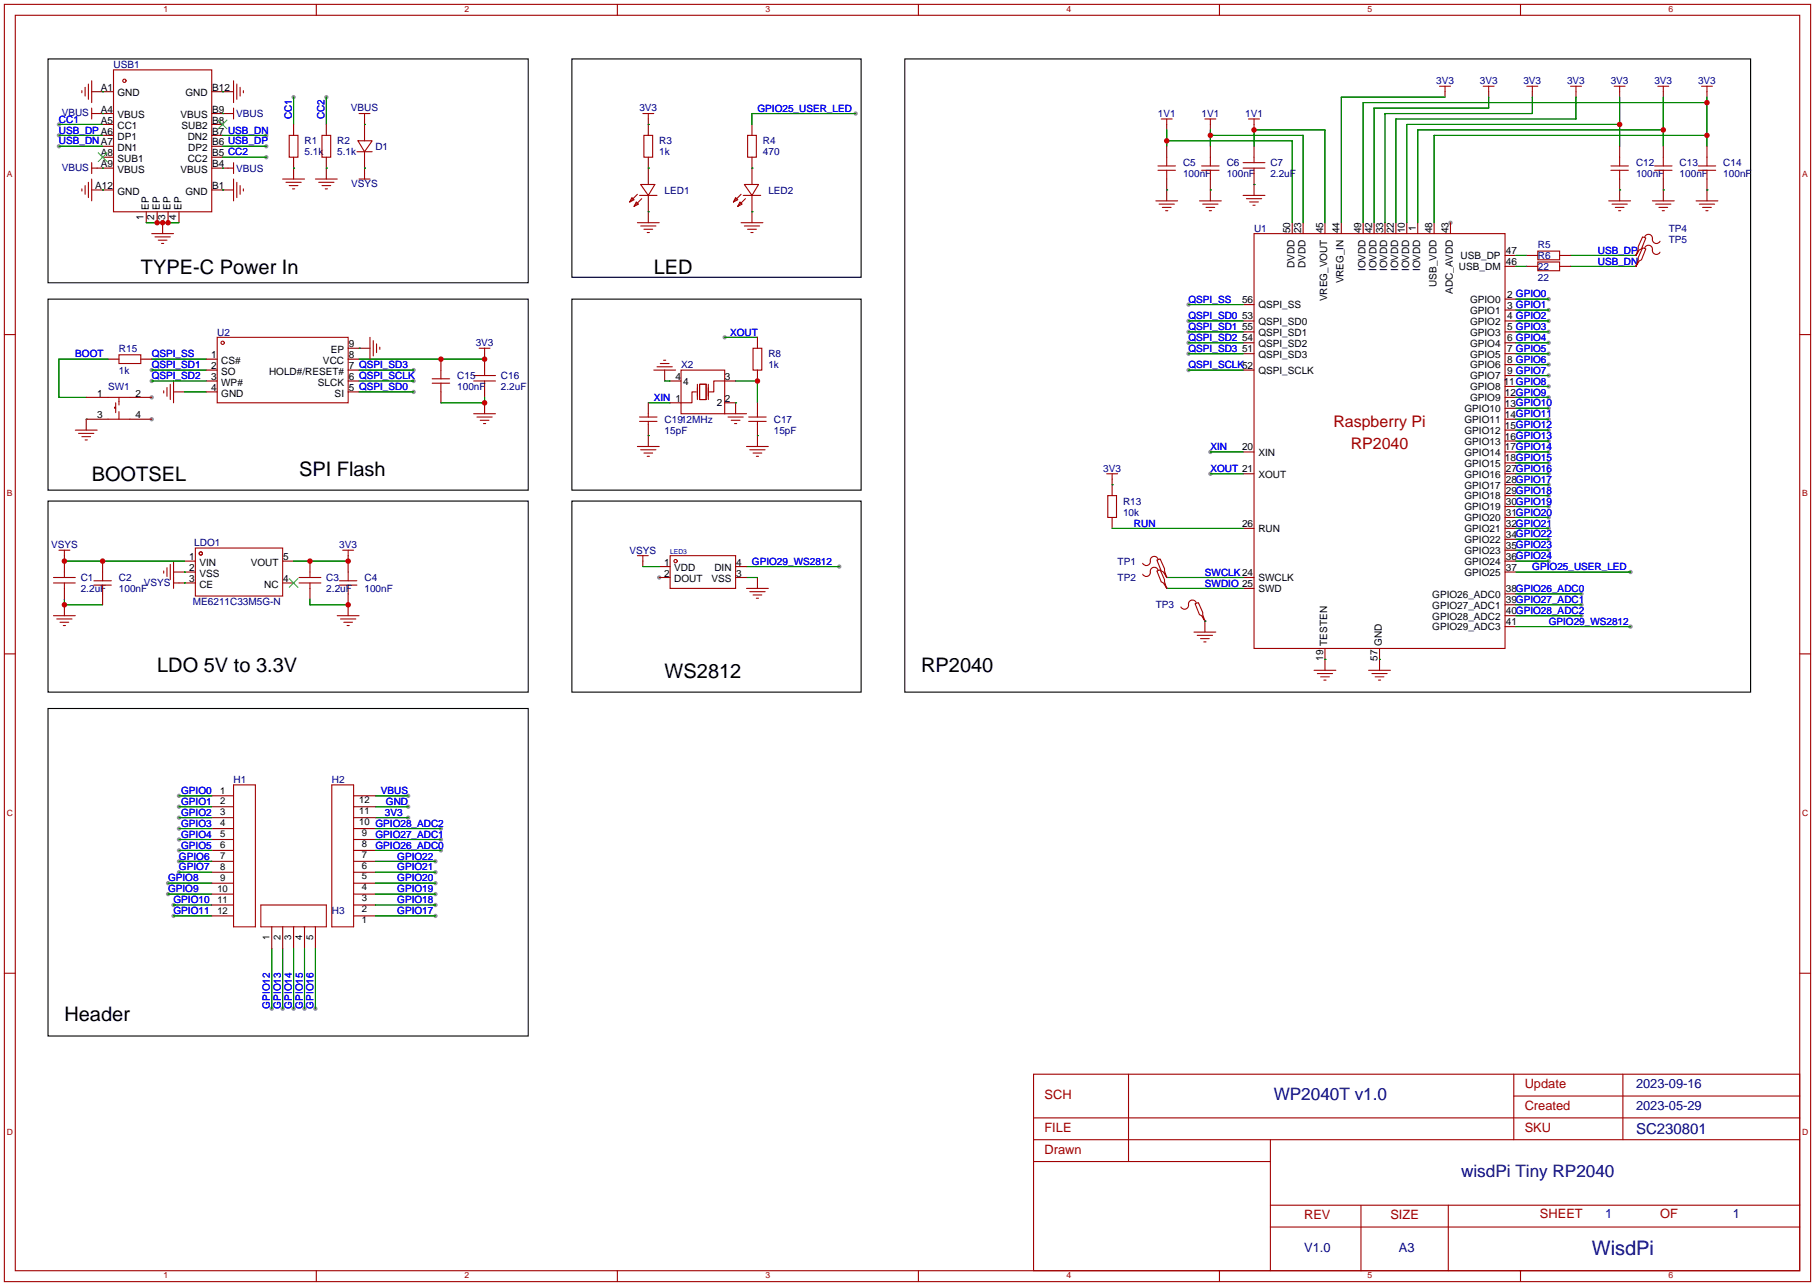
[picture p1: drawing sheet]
<svg xmlns="http://www.w3.org/2000/svg" width="422mm" height="299mm" viewBox="0 0 422 299" stroke-linecap="round" stroke-linejoin="round" font-family="sans-serif">
<g fill="#999">
<circle cx="337.6" cy="51.8" r=".51"/>
<circle cx="35.3" cy="97.5" r=".51"/>
<circle cx="35.3" cy="92.5" r=".51"/>
<circle cx="153.4" cy="134.4" r=".51"/>
<circle cx="360.4" cy="69.6" r=".51"/>
<circle cx="360.4" cy="72.1" r=".51"/>
<circle cx="360.4" cy="74.7" r=".51"/>
<circle cx="360.4" cy="77.2" r=".51"/>
<circle cx="360.4" cy="79.8" r=".51"/>
<circle cx="360.4" cy="82.3" r=".51"/>
<circle cx="360.4" cy="84.8" r=".51"/>
<circle cx="360.4" cy="87.4" r=".51"/>
<circle cx="360.4" cy="89.9" r=".51"/>
<circle cx="360.4" cy="92.5" r=".51"/>
<circle cx="360.4" cy="95" r=".51"/>
<circle cx="360.4" cy="97.5" r=".51"/>
<circle cx="360.4" cy="100.1" r=".51"/>
<circle cx="360.4" cy="102.6" r=".51"/>
<circle cx="360.4" cy="105.2" r=".51"/>
<circle cx="379.5" cy="133.1" r=".51"/>
<circle cx="360.4" cy="130.6" r=".51"/>
<circle cx="360.4" cy="128" r=".51"/>
<circle cx="360.4" cy="125.5" r=".51"/>
<circle cx="360.4" cy="122.9" r=".51"/>
<circle cx="360.4" cy="120.4" r=".51"/>
<circle cx="360.4" cy="117.9" r=".51"/>
<circle cx="360.4" cy="115.3" r=".51"/>
<circle cx="360.4" cy="112.8" r=".51"/>
<circle cx="360.4" cy="110.2" r=".51"/>
<circle cx="360.4" cy="107.7" r=".51"/>
<circle cx="281.7" cy="105.2" r=".51"/>
<circle cx="368" cy="138.2" r=".51"/>
<circle cx="368" cy="140.7" r=".51"/>
<circle cx="368" cy="143.3" r=".51"/>
<circle cx="379.5" cy="145.8" r=".51"/>
<circle cx="276.6" cy="74.7" r=".51"/>
<circle cx="276.6" cy="70.9" r=".51"/>
<circle cx="276.6" cy="77.2" r=".51"/>
<circle cx="276.6" cy="79.8" r=".51"/>
<circle cx="276.6" cy="82.3" r=".51"/>
<circle cx="276.6" cy="86.1" r=".51"/>
<circle cx="281.7" cy="110.2" r=".51"/>
<circle cx="35.3" cy="86.1" r=".51"/>
<circle cx="35.3" cy="88.6" r=".51"/>
<circle cx="96.3" cy="88.6" r=".51"/>
<circle cx="96.3" cy="91.2" r=".51"/>
<circle cx="96.3" cy="86.1" r=".51"/>
<circle cx="62" cy="34" r=".51"/>
<circle cx="62" cy="31.5" r=".51"/>
<circle cx="13.7" cy="31.5" r=".51"/>
<circle cx="13.7" cy="34" r=".51"/>
<circle cx="68.3" cy="22.6" r=".51"/>
<circle cx="75.9" cy="22.6" r=".51"/>
<circle cx="62" cy="36.6" r=".51"/>
<circle cx="13.7" cy="29" r=".51"/>
<circle cx="168.7" cy="78.5" r=".51"/>
<circle cx="40.4" cy="210.6" r=".51"/>
<circle cx="40.4" cy="213.1" r=".51"/>
<circle cx="63.2" cy="234.7" r=".51"/>
<circle cx="39.1" cy="208" r=".51"/>
<circle cx="65.8" cy="234.7" r=".51"/>
<circle cx="195.3" cy="131.8" r=".51"/>
<circle cx="95" cy="185.2" r=".51"/>
<circle cx="95" cy="187.7" r=".51"/>
<circle cx="95" cy="190.2" r=".51"/>
<circle cx="39.1" cy="205.5" r=".51"/>
<circle cx="41.7" cy="192.8" r=".51"/>
<circle cx="41.7" cy="195.3" r=".51"/>
<circle cx="41.7" cy="190.2" r=".51"/>
<circle cx="102.6" cy="192.8" r=".51"/>
<circle cx="102.6" cy="195.3" r=".51"/>
<circle cx="102.6" cy="197.9" r=".51"/>
<circle cx="41.7" cy="187.7" r=".51"/>
<circle cx="41.7" cy="185.2" r=".51"/>
<circle cx="41.7" cy="200.4" r=".51"/>
<circle cx="41.7" cy="202.9" r=".51"/>
<circle cx="41.7" cy="197.9" r=".51"/>
<circle cx="68.3" cy="234.7" r=".51"/>
<circle cx="70.9" cy="234.7" r=".51"/>
<circle cx="73.4" cy="234.7" r=".51"/>
<circle cx="101.3" cy="213.1" r=".51"/>
<circle cx="101.3" cy="210.6" r=".51"/>
<circle cx="101.3" cy="208" r=".51"/>
<circle cx="101.3" cy="205.5" r=".51"/>
<circle cx="101.3" cy="202.9" r=".51"/>
<circle cx="101.3" cy="200.4" r=".51"/>
<circle cx="199.1" cy="26.4" r=".51"/>
</g>
<g fill="none" stroke="#a10000" stroke-width=".25">
<path d="M1 1h420.4v297.2h-420.4zM3.6 3.6h415.2v292.1h-415.2zM20.6 19.6v3.5M21.3 18.8v5.1M26.4 16.3h22.9v33h-22.9zM54.4 18.8v5.1M55.1 19.6v3.5M73.6 1v2.6M143.7 1v2.6M213.7 1v2.6M283.8 1v2.6M353.9 1v2.6"/>
<path d="M19 21.1v.5M19.8 20.3v2.1M21.3 26.4h1.3M21.3 25.1v2.6M21.3 37.8v2.6M21.3 39.1h1.3M53.1 26.4h1.3M53.1 39.1h1.3M54.4 25.1v2.6M54.4 37.8v2.6M55.9 20.3v2.1M56.6 21.1v.5"/>
<path d="M67.3 31.5h2v5.1h-2zM74.9 31.5h2.1v5.1h-2.1zM83.1 35.3h3.5M83.3 32.8h3.3l-1.8 2.5zM83.6 26.4h2.5M84.8 26.4v1.3M149.6 26.4h2.5M149.9 31.5h2v5.1h-2zM150.9 26.4v1.3M174 31.5h2v5.1h-2zM269.5 39.6h4.1M269.5 38.6h4.1"/>
<path d="M270.3 27.7h2.5M271.5 27.7v1.3M271.5 36.6v2M271.5 39.6v2.1M279.7 39.6h4M279.7 38.6h4M280.4 27.7h2.6M281.7 27.7v1.3M281.7 36.6v2M281.7 39.6v2.1M289.3 39.1h5.1M289.3 37.8h5.1"/>
<path d="M290.6 27.7h2.5M291.8 27.7v1.3M291.8 36.6v1.2M291.8 39.1v1.3M335 20.1h2.6M336.3 20.1v1.2M345.2 20.1h2.5M346.5 20.1v1.2M355.3 20.1h2.6M356.6 20.1v1.2M365.5 20.1h2.5M366.8 20.1v1.2"/>
<path d="M374.9 39.6h4.1M374.9 38.6h4.1M375.7 20.1h2.5M376.9 20.1v1.2M376.9 36.6v2M376.9 39.6v2.1M385.1 39.6h4M385.1 38.6h4M385.8 20.1h2.6M387.1 20.1v1.2M387.1 36.6v2M387.1 39.6v2.1"/>
<path d="M395.2 39.6h4.1M395.2 38.6h4.1M396 20.1h2.5M397.3 20.1v1.2M397.3 36.6v2M397.3 39.6v2.1M19 43.9v.6M19.8 43.2v2M20.6 42.4v3.6M21.3 41.7v5M35.3 54.4h5.1M36.1 55.1h3.5"/>
<path d="M36.8 55.9h2.1M37.6 56.6h.5M54.4 41.7v5M55.1 42.4v3.6M55.9 43.2v2M56.6 43.9v.6M65.8 41.7h5.1M66.5 42.4h3.6M67.3 43.2h2M68.1 43.9h.5M73.4 41.7h5.1M74.2 42.4h3.5"/>
<path d="M74.9 43.2h2.1M75.7 43.9h.5M83.6 41.7h2.5M84.8 40.4v1.3M147.1 46l.5 .5-1 .5zM148.1 47l.5 .5-1 .5zM148.3 51.8h5.1M148.3 45.2l-1.7 1.8M148.8 45.5h4.1M149.1 42.9h3.3l-1.5 2.6zM149.1 52.6h3.6M149.4 46.2l-1.8 1.8"/>
<path d="M149.9 53.3h2M150.6 54.1h.5M171.2 46l.5 .5-1 .5zM172.2 47l.5 .5-1 .5zM172.5 51.8h5M172.5 45.2l-1.8 1.8M173 45.5h4M173.2 42.9h3.3l-1.5 2.6zM173.2 52.6h3.6M173.5 46.2l-1.8 1.8M174 53.3h2M174.8 54.1h.5"/>
<path d="M269 46.7h5.1M269.7 47.5h3.6M270.5 48.3h2M271.3 49h.5M279.1 46.7h5.1M279.9 47.5h3.6M280.7 48.3h2M281.4 49h.5M289.3 45.5h5.1M290.1 46.2h3.5M290.8 47h2.1M291.6 47.8h.5"/>
<path d="M291.8 54.4h58.5v96.5h-58.5zM357.9 58.4h5.1v2.1h-5.1zM374.4 46.7h5.1M375.2 47.5h3.5M375.9 48.3h2.1M376.7 49h.5M382.3 55.1l.7 .3-1 2.5-.5 .3-.8 1.2 .6-1.5v-.5zM382.3 57.7l.7 .2-1 2.6-.5 .2-.8 1.3 .6-1.5v-.6zM382.8 55.1a.93 .93 0 0 1 1.1-.5 .93 .93 0 0 1 .7 1 .94 .94 0 0 0 .6 1 .94 .94 0 0 0 1.1-.5M382.8 57.7a.93 .93 0 0 1 1.1-.6 .93 .93 0 0 1 .7 1.1 .94 .94 0 0 0 .6 1 .94 .94 0 0 0 1.1-.5M384.6 46.7h5M385.3 47.5h3.6"/>
<path d="M386.1 48.3h2M386.8 49h.5M394.7 46.7h5.1M395.5 47.5h3.5M396.2 48.3h2.1M397 49h.5M1 77.9h2.6M50.5 78.5h30.5v15.2h-30.5zM86.1 78.5v5.1M86.9 79.2v3.6M357.9 61h5.1v2h-5.1zM418.8 77.9h2.6"/>
<path d="M25.1 97.5h5.1M25.1 92.5h5.1M26.9 94.7h-.2v.3h.2M26.9 93.7v2.3M27.7 82.6h5.1v2h-5.1zM27.7 92.5v1.7M27.7 95.8v1.7M38.1 90.9v.5M38.9 90.2v2M39.6 89.4v3.6M40.4 88.6v5.1M87.6 80v2"/>
<path d="M88.4 80.8v.5M100.6 89.2h4M100.6 88.1h4M102.6 86.1v2M102.6 89.2v2M110.2 96.3h5.1M110.2 88.6h5.1M110.2 87.4h5.1M111 97h3.6M111.5 81h2.5M111.8 97.8h2M112.5 98.6h.5"/>
<path d="M112.8 81v1.3M112.8 86.1v1.3M112.8 88.6v1.3M148.8 97h4.1M148.8 98h4.1M150.9 96.3v.7M150.9 98v.8M152.1 86.1h5.1M152.9 85.3h3.6M153.7 84.6h2M154.4 83.8h.5M158.5 86.1h10.2v10.2h-10.2z"/>
<path d="M162.1 91.2h-1.1v2.5h-2.5M162.3 89.4v3.6M162.8 89.4h1.5v3.6h-1.5zM164.8 89.4v3.6M168.7 88.6h-2.6v2.6h-1M168.7 96.3h5M169.4 97h3.6M170.2 97.8h2M170.9 98.6h.5M174.2 97h4.1M174.2 98h4.1M175.3 81h2v5.1h-2z"/>
<path d="M176.3 96.3v.7M176.3 98v.8M17.5 100.1h5.1M18.3 100.8h3.5M19 101.6h2.1M19.8 102.4h.5M148.3 103.9h5.1M149.1 104.6h3.6M149.9 105.4h2M150.6 106.2h.5M173.7 103.9h5.1M174.5 104.6h3.6"/>
<path d="M175.3 105.4h2M176 106.2h.5M257.6 110.2h2.5M257.8 115.3h2v5.1h-2zM258.8 110.2v1.3M12.4 135.6h5.1M12.4 134.4h5.1M13.7 128h2.6M15 128v1.3M15 133.1v1.3M15 135.6v1.3M21.8 136.1h4.1"/>
<path d="M21.8 135.1h4.1M23.9 133.1v2M23.9 136.1v2.1M38.1 132.8v.5M38.9 132.1v2M39.6 131.3v3.6M40.4 130.6v6.3M40.4 135.6h1.3M45.5 127.5h20.3v11.2h-20.3zM69.6 135.6h5.1M69.6 134.4h5.1M72.1 133.1v1.3"/>
<path d="M72.1 135.6v1.3M79 136.1h4.1M79 135.1h4.1M79.8 128h2.5M81 128v1.3M81 133.1v2M81 136.1v2.1M148.3 129.3h2.6M149.6 129.3v1.3M156 129.3h15.2v7.6h-15.2zM173.7 136.9h5.1M174.5 137.7h3.6"/>
<path d="M175.3 138.4h2M176 139.2h.5M269.2 130.3l.8-.3 1 2.3v.5l.5 1.6-.7-1.3-.5-.3zM269.2 132.8l.8-.2 1 2.3v.5l.5 1.5-.7-1.3-.5-.2zM269.5 130a.93 .93 0 0 0-1.1-.5 .93 .93 0 0 0-.7 1.1 .94 .94 0 0 1-.7 1 .94 .94 0 0 1-1.1-.5M269.5 132.6a.93 .93 0 0 0-1.1-.6 .93 .93 0 0 0-.7 1.1 .94 .94 0 0 1-.7 1 .94 .94 0 0 1-1.1-.5M1 152.1h2.6M12.4 143.3h5.1M13.2 144h3.6M14 144.8h2M14.7 145.5h.5M78.5 143.3h5.1"/>
<path d="M79.2 144h3.6M80 144.8h2M80.8 145.5h.5M277.9 147.1h5.1M278.1 140.5l.8-.3 1 2.3v.5l.5 1.5-.7-1.2-.6-.3zM278.4 140.2a.93 .93 0 0 0-1.1-.6 .93 .93 0 0 0-.7 1.1 .94 .94 0 0 1-.7 1 .94 .94 0 0 1-1.1-.5M278.6 147.8h3.6M279.4 148.6h2M280.2 149.4h.5M305.8 156h5.1M306.6 156.7h3.5M307.3 157.5h2.1"/>
<path d="M308.1 158.2h.5M318.5 156h5.1M319.3 156.7h3.5M320 157.5h2.1M320.8 158.2h.5M418.8 152.1h2.6M54.4 182.6h5v33h-5zM77.2 182.6h5.1v33h-5.1zM60.7 210.6h15.2v5h-15.2zM1 226.4h2.6M418.8 226.4h2.6M240.5 249.9h178.3v45.8h-178.3z"/>
<path d="M262.6 249.9v20.4M352.3 249.9v15.3M352.3 255h66.5M377.7 249.9v15.3M240.5 270.3h55.2M240.5 265.2h178.3M240.5 260.1h178.3M295.7 265.2v30.5M73.6 295.7v2.5M143.7 295.7v2.5M213.7 295.7v2.5M283.8 295.7v2.5"/>
<path d="M295.7 285.5h123.1M295.7 280.4h123.1M316.7 280.4v15.3M337.1 280.4v15.3M353.9 295.7v2.5"/>
<circle cx="29" cy="18.8" r=".38"/>
<circle cx="51.8" cy="79.8" r=".38"/>
<circle cx="46.7" cy="128.8" r=".38"/>
<circle cx="157.2" cy="130.6" r=".38"/>
</g>
<path d="M11.2 13.7h111.7v52.1h-111.7zM133.1 13.7h67.3v50.8h-67.3zM210.6 13.7h196.8v147.3h-196.8zM11.2 69.6h111.7v44.4h-111.7zM133.1 69.6h67.3v44.4h-67.3zM11.2 116.6h111.7v44.4h-111.7zM133.1 116.6h67.3v44.4h-67.3zM11.2 164.8h111.7v76.2h-111.7z" fill="none" stroke="#000" stroke-width=".25"/>
<g fill="none" stroke="#870000" stroke-width=".25">
<path d="M21.3 21.3h5.1M22.6 26.4h3.8M22.6 39.1h3.8M23.9 36.6h2.5M23.9 34h2.5M23.9 31.5h2.5M23.9 29h2.5M49.3 26.4h3.8M49.3 39.1h3.8M49.3 36.6h2.5M49.3 34h2.5M49.3 31.5h2.5"/>
<path d="M49.3 29h2.5M49.3 21.3h5.1M68.3 29v2.5M68.3 36.6v5.1M75.9 29v2.5M75.9 36.6v5.1M84.8 27.7v5.1M84.8 35.3v5.1M150.9 27.7v3.8M150.9 36.6v6.3M175 29v2.5M175 36.6v6.3"/>
<path d="M271.5 29v1.2M271.5 34v2.6M281.7 29v1.2M281.7 34v2.6M291.8 29v1.2M291.8 34v2.6M336.3 21.3v1.3M346.5 21.3v1.3M356.6 21.3v1.3M366.8 21.3v1.3M376.9 21.3v1.3M376.9 34v2.6"/>
<path d="M387.1 21.3v1.3M387.1 34v2.6M397.3 21.3v1.3M397.3 34v2.6M21.3 44.2h5.1M34 49.3v2.5M36.6 49.3v2.5M37.8 51.8v2.6M39.1 49.3v2.5M41.7 49.3v2.5M49.3 44.2h5.1M150.9 45.5v6.3"/>
<path d="M175 45.5v6.3M271.5 41.7v5M281.7 41.7v5M291.8 40.4v5.1M300.7 51.8v2.6M303.3 51.8v2.6M308.4 51.8v2.6M312.2 51.8v2.6M317.2 51.8v2.6M319.8 51.8v2.6M322.3 51.8v2.6M324.9 51.8v2.6"/>
<path d="M327.4 51.8v2.6M329.9 51.8v2.6M333.8 51.8v2.6M337.6 51.8v2.6M350.3 59.4h2.5M355.3 59.4h2.6M363 59.4h2.5M376.9 41.7v5M380.7 59.2v.2M387.1 41.7v5M397.3 41.7v5M176.3 78.5v2.5"/>
<path d="M289.3 79.8h2.5M289.3 70.9h2.5M289.3 77.2h2.5M289.3 74.7h2.5M350.3 79.8h2.5M350.3 77.2h2.5M350.3 74.7h2.5M350.3 62h2.5M350.3 72.1h2.5M350.3 69.6h2.5M355.3 62h2.6M363 62h2.5"/>
<path d="M380.7 61.7v.3M20.1 92.5h5M25.1 97.5h-5v2.6M25.1 83.6h2.6M30.2 97.5h5.1M30.2 92.5h5.1M32.8 83.6h2.5M40.4 91.2h2.5M48 86.1h2.5M48 91.2h2.5M48 83.6h2.5M48 88.6h2.5"/>
<path d="M81 86.1h2.6M81 91.2h2.6M81 81h5.1M81 83.6h2.6M81 88.6h2.6M102.6 83.6v2.5M102.6 91.2v2.5M112.8 82.3v3.8M112.8 89.9v2.6M112.8 93.7v2.6M150.9 93.7v2.6M150.9 98.8v5.1"/>
<path d="M154.7 86.1v2.5M156 88.6h2.5M156 93.7h2.5M168.7 93.7h2.5v2.6M168.7 88.6h2.5M176.3 86.1v2.5M176.3 93.7v2.6M176.3 98.8v5.1M289.3 82.3h2.5M289.3 86.1h2.5M350.3 87.4h2.5M350.3 84.8h2.5"/>
<path d="M350.3 82.3h2.5M350.3 97.5h2.5M350.3 95h2.5M350.3 92.5h2.5M350.3 89.9h2.5M258.8 111.5v3.8M289.3 110.2h2.5M289.3 105.2h2.5M350.3 117.9h2.5M350.3 115.3h2.5M350.3 112.8h2.5M350.3 110.2h2.5"/>
<path d="M350.3 105.2h2.5M350.3 107.7h2.5M350.3 102.6h2.5M350.3 100.1h2.5M15 129.3v3.8M15 136.9v2.5M23.9 130.6v2.5M23.9 138.2v2.5M40.4 133.1h5.1M41.7 135.6h3.8M42.9 130.6h2.6M65.8 130.6h2.5"/>
<path d="M65.8 135.6h2.5M72.1 130.6v2.5M72.1 136.9v2.5M81 129.3v3.8M81 138.2v5.1M149.6 130.6v1.2M153.4 134.4h2.6M153.4 131.8h2.6M171.2 134.4h2.5M171.2 131.8h2.5M176.3 134.4v2.5M258.8 120.4v2.5"/>
<path d="M271.5 134.1v.3M271.5 136.7v.2M289.3 122.9h2.5M289.3 136.9h2.5M289.3 134.4h2.5M350.3 138.2h2.5M350.3 133.1h2.5M350.3 130.6h2.5M350.3 128h2.5M350.3 125.5h2.5M350.3 122.9h2.5M350.3 120.4h2.5"/>
<path d="M15 140.7v2.6M280.4 144.3v2.8M308.4 150.9v5.1M321.1 150.9v5.1M350.3 145.8h2.5M350.3 143.3h2.5M350.3 140.7h2.5M49.3 187.7h5.1M49.3 190.2h5.1M49.3 192.8h5.1M49.3 195.3h5.1M49.3 197.9h5.1"/>
<path d="M49.3 185.2h5.1M82.3 187.7h5.1M82.3 190.2h5.1M82.3 192.8h5.1M82.3 195.3h5.1M82.3 197.9h5.1M82.3 185.2h5.1M49.3 200.4h5.1M49.3 202.9h5.1M49.3 205.5h5.1M49.3 208h5.1M49.3 210.6h5.1"/>
<path d="M49.3 213.1h5.1M63.2 215.6v5.1M65.8 215.6v5.1M68.3 215.6v5.1M70.9 215.6v5.1M73.4 215.6v5.1M82.3 200.4h5.1M82.3 202.9h5.1M82.3 205.5h5.1M82.3 208h5.1M82.3 210.6h5.1M82.3 213.1h5.1"/>
</g>
<path d="M22.9 35.6l2 2M24.9 35.6l-2 2M50.8 27.9l2 2.1M52.8 27.9l-2 2.1M67.3 134.6l2 2.1M69.3 134.6l-2 2.1" fill="none" stroke="#3c3" stroke-width=".25"/>
<g fill="none" stroke="#008700" stroke-width=".25">
<path d="M13.7 34h10.2M13.7 31.5h10.2M13.7 29h10.2M23.9 26.4h.1M23.9 21.3h.1M23.9 39.1h.1M51.8 26.4h.1M51.8 21.3h.1M51.8 39.1h.1M51.8 34h10.2M51.8 31.5h10.2M51.8 36.6h10.2"/>
<path d="M68.3 39.1h.1M68.3 22.6v6.4M75.9 39.1h.1M75.9 22.6v6.4M84.8 29h.1M84.8 39.1h.1M150.9 29h.1M150.9 39.1h.1M175 39.1h.1M199.1 26.4h-24.1v2.6M271.5 32.8h29.2v19M271.5 30.2v3.8"/>
<path d="M281.7 31.5h21.6v20.3M281.7 30.2v3.8M291.8 34v-3.8h16.6v21.6M336.3 22.6h-24.1v29.2M346.5 22.6v2.5h-26.7v26.7M356.6 22.6v3.8h-34.3v25.4M366.8 22.6v5.1h-41.9v24.1M376.9 29h-49.5v22.8M376.9 22.6v11.4M387.1 30.2h-57.2v21.6M387.1 22.6v11.4M397.3 31.5h-63.5v20.3"/>
<path d="M397.3 23.9h-80.1v27.9M397.3 22.6v11.4M23.9 44.2h.1M34 51.8h7.7M51.8 44.2h.1M150.9 49.3h.1M175 49.3h.1M271.5 44.2h.1M281.7 44.2h.1M291.8 42.9h.1M352.8 59.4h2.5M365.5 59.4h15.2"/>
<path d="M376.9 44.2h.1M387.1 44.2h.1M397.3 44.2h.1M168.7 78.5h7.6M276.6 74.7h12.7M276.6 77.2h12.7M276.6 79.8h12.7M276.6 70.9h12.7M352.8 69.6h7.6M352.8 72.1h7.6M352.8 74.7h7.6M352.8 77.2h7.6"/>
<path d="M352.8 79.8h7.6M352.8 62h2.5M365.5 62h15.2M20.1 97.5h.1M25.1 83.6h-11.4v8.9h6.4M35.3 86.1h12.7M35.3 83.6h12.7M35.3 88.6h12.7M42.9 91.2h5.1M83.6 81h.1M83.6 86.1h12.7M83.6 83.6h29.2"/>
<path d="M83.6 88.6h12.7M83.6 91.2h12.7M112.8 92.5v1.2h-10.2M150.9 93.7h5.1M154.7 88.6h1.3M171.2 93.7h.1M171.2 88.6h5.1v5.1M276.6 82.3h12.7M276.6 86.1h12.7M352.8 82.3h7.6M352.8 84.8h7.6M352.8 87.4h7.6"/>
<path d="M352.8 89.9h7.6M352.8 92.5h7.6M352.8 95h7.6M352.8 97.5h7.6M150.9 101.3h.1M176.3 101.3h.1M258.8 112.8h.1M281.7 105.2h7.6M281.7 110.2h7.6M352.8 100.1h7.6M352.8 102.6h7.6M352.8 105.2h7.6"/>
<path d="M352.8 117.9h7.6M352.8 115.3h7.6M352.8 112.8h7.6M352.8 110.2h7.6M352.8 107.7h7.6M15 130.6h27.9M15 139.4v1.3h8.9M42.9 133.1h.1M42.9 135.6h.1M68.3 130.6h12.7M72.1 139.4v1.3h8.9M149.6 131.8h3.8"/>
<path d="M173.7 134.4h2.6M173.7 131.8h21.6M258.8 122.9h30.5M271.5 134.4h17.8M271.5 136.9h17.8M352.8 133.1h26.7M352.8 130.6h7.6M352.8 128h7.6M352.8 125.5h7.6M352.8 122.9h7.6M352.8 120.4h7.6M352.8 138.2h15.2"/>
<path d="M280.4 144.5h.1M308.4 153.4h.1M321.1 153.4h.1M352.8 140.7h15.2M352.8 143.3h15.2M352.8 145.8h26.7M41.7 185.2h7.6M41.7 187.7h7.6M41.7 190.2h7.6M41.7 192.8h7.6M41.7 195.3h7.6M41.7 197.9h7.6"/>
<path d="M87.4 185.2h7.6M87.4 187.7h7.6M87.4 190.2h7.6M87.4 192.8h15.2M87.4 195.3h15.2M87.4 197.9h15.2M39.1 208h10.2M39.1 205.5h10.2M40.4 210.6h8.9M40.4 213.1h8.9M41.7 200.4h7.6M41.7 202.9h7.6"/>
<path d="M87.4 210.6h13.9M87.4 213.1h13.9M87.4 208h13.9M87.4 205.5h13.9M87.4 200.4h13.9M87.4 202.9h13.9M63.2 220.7v14M65.8 220.7v14M68.3 220.7v14M70.9 220.7v14M73.4 220.7v14"/>
</g>
<g fill="#c00">
<circle cx="15" cy="140.7" r=".63"/>
<circle cx="291.8" cy="30.2" r=".63"/>
<circle cx="281.7" cy="31.5" r=".63"/>
<circle cx="271.5" cy="32.8" r=".63"/>
<circle cx="102.6" cy="83.6" r=".63"/>
<circle cx="112.8" cy="83.6" r=".63"/>
<circle cx="72.1" cy="130.6" r=".63"/>
<circle cx="81" cy="130.6" r=".63"/>
<circle cx="23.9" cy="130.6" r=".63"/>
<circle cx="15" cy="130.6" r=".63"/>
<circle cx="176.3" cy="88.6" r=".63"/>
<circle cx="376.9" cy="29" r=".63"/>
<circle cx="387.1" cy="30.2" r=".63"/>
<circle cx="397.3" cy="23.9" r=".63"/>
<circle cx="397.3" cy="31.5" r=".63"/>
<circle cx="37.8" cy="51.8" r=".63"/>
<circle cx="36.6" cy="51.8" r=".63"/>
<circle cx="39.1" cy="51.8" r=".63"/>
<circle cx="81" cy="140.7" r=".63"/>
<circle cx="112.8" cy="93.7" r=".63"/>
</g>
<g font-size="4.7">
<text x="32.8" y="63.7">TYPE-C Power In</text>
<text x="152.1" y="63.7">LED</text>
<text x="21.3" y="111.9">BOOTSEL</text>
<text x="69.6" y="110.7">SPI Flash</text>
<text x="36.6" y="156.4">LDO 5V to 3.3V</text>
<text x="154.7" y="157.6">WS2812</text>
<text x="214.4" y="156.4">RP2040</text>
<text x="15" y="237.7">Header</text>
</g>
<text font-size="4.7" fill="#000080" x="370.5" y="292.1">WisdPi</text>
<g font-size="4" fill="#000080">
<text x="296.4" y="256">WP2040T v1.0</text>
<text x="340" y="273.8">wisdPi Tiny RP2040</text>
</g>
<g font-size="3.7" fill="#a00000">
<text x="310.3" y="99.4">Raspberry Pi</text>
<text x="314.3" y="104.5">RP2040</text>
</g>
<text font-size="3.5" fill="#000080" x="380.7" y="263.7">SC230801</text>
<g font-size="3" fill="#a00000">
<text x="243.1" y="255.8">SCH</text>
<text x="354.8" y="253.2">Update</text>
<text x="243.1" y="263.4">FILE</text>
<text x="354.8" y="258.3">Created</text>
<text x="354.8" y="263.4">SKU</text>
<text x="243.1" y="268.5">Drawn</text>
<text x="303.5" y="283.7">REV</text>
<text x="323.6" y="283.7">SIZE</text>
<text x="358.4" y="283.5">SHEET</text>
<text x="386.3" y="283.5">OF</text>
</g>
<g font-size="3" fill="#000080">
<text x="380.7" y="253.2">2023-09-16</text>
<text x="380.7" y="258.3">2023-05-29</text>
<text x="373.6" y="283.5">1</text>
<text x="403.3" y="283.5">1</text>
<text x="303.5" y="291.3">V1.0</text>
<text x="325.6" y="291.3">A3</text>
</g>
<g font-size="2.3" fill="#000080">
<text x="26.4" y="15.8">USB1</text>
<text x="334.2" y="19.5">3V3</text>
<text x="344.4" y="19.5">3V3</text>
<text x="354.5" y="19.5">3V3</text>
<text x="364.7" y="19.5">3V3</text>
<text x="374.9" y="19.5">3V3</text>
<text x="385" y="19.5">3V3</text>
<text x="395.2" y="19.5">3V3</text>
<text x="14.4" y="27.1">VBUS</text>
<text x="55" y="27.3">VBUS</text>
<text x="81.7" y="25.8">VBUS</text>
<text x="148.8" y="25.9">3V3</text>
<text x="269.5" y="27.2">1V1</text>
<text x="279.6" y="27.2">1V1</text>
<text x="289.8" y="27.2">1V1</text>
<text x="70.9" y="33.6">R1</text>
<text x="78.5" y="33.6">R2</text>
<text x="87.4" y="34.9">D1</text>
<text x="153.4" y="33.6">R3</text>
<text x="177.5" y="33.6">R4</text>
<text x="14.4" y="39.8">VBUS</text>
<text x="55" y="40">VBUS</text>
<text x="70.9" y="36.2">5.1k</text>
<text x="78.5" y="36.2">5.1k</text>
<text x="153.4" y="36.2">1k</text>
<text x="177.5" y="36.2">470</text>
<text x="275.3" y="38.7">C5</text>
<text x="275.3" y="41.2">100nF</text>
<text x="285.5" y="38.7">C6</text>
<text x="285.5" y="41.2">100nF</text>
<text x="295.7" y="38.7">C7</text>
<text x="295.7" y="41.2">2.2uF</text>
<text x="380.7" y="38.7">C12</text>
<text x="380.7" y="41.2">100nF</text>
<text x="390.9" y="38.7">C13</text>
<text x="390.9" y="41.2">100nF</text>
<text x="401.1" y="38.7">C14</text>
<text x="401.1" y="41.2">100nF</text>
<text x="81.7" y="43.6">VSYS</text>
<text x="154.7" y="45">LED1</text>
<text x="178.8" y="45">LED2</text>
<text x="291.8" y="53.9">U1</text>
<text x="388.4" y="53.9">TP4</text>
<text x="357.9" y="57.7">R5</text>
<text x="388.4" y="56.5">TP5</text>
<text x="357.9" y="62.8">22</text>
<text x="357.9" y="60.3">R6</text>
<text x="357.9" y="65.4">22</text>
<text x="27.7" y="81.9">R15</text>
<text x="50.5" y="78.1">U2</text>
<text x="110.7" y="80.5">3V3</text>
<text x="178.8" y="83.1">R8</text>
<text x="27.7" y="87">1k</text>
<text x="106.4" y="88.2">C15</text>
<text x="116.6" y="88.2">C16</text>
<text x="158.5" y="85.7">X2</text>
<text x="178.8" y="85.7">1k</text>
<text x="25.1" y="90.8">SW1</text>
<text x="106.4" y="90.8">100nF</text>
<text x="116.6" y="90.8">2.2uF</text>
<text x="154.7" y="98.4">C1912MHz</text>
<text x="154.7" y="100.9">15pF</text>
<text x="180.1" y="98.4">C17</text>
<text x="180.1" y="100.9">15pF</text>
<text x="256.8" y="109.7">3V3</text>
<text x="261.4" y="117.4">R13</text>
<text x="261.4" y="120">10k</text>
<text x="11.9" y="127.6">VSYS</text>
<text x="45.2" y="127.1">LDO1</text>
<text x="79" y="127.5">3V3</text>
<text x="146.5" y="128.9">VSYS</text>
<text x="260.1" y="131.4">TP1</text>
<text x="18.8" y="135.2">C1</text>
<text x="18.8" y="137.8">2.2uF</text>
<text x="27.7" y="135.2">C2</text>
<text x="27.7" y="137.8">100nF</text>
<text x="33.5" y="136.3">VSYS</text>
<text x="75.9" y="135.2">C3</text>
<text x="75.9" y="137.8">2.2uF</text>
<text x="84.8" y="135.2">C4</text>
<text x="84.8" y="137.8">100nF</text>
<text x="260.1" y="135.2">TP2</text>
<text x="44.9" y="140.7">ME6211C33M5G-N</text>
<text x="269" y="141.6">TP3</text>
<text x="54.4" y="182.2">H1</text>
<text x="77.2" y="182.2">H2</text>
<text x="77.2" y="212.7">H3</text>
</g>
<g font-size="2.3">
<text x="23.4" y="21.1">A1</text>
<text x="27.4" y="22.4">GND</text>
<text x="43.2" y="22.4">GND</text>
<text x="49.4" y="21.1">B12</text>
<text x="23.4" y="28.8">A5</text>
<text x="23.4" y="26.2">A4</text>
<text x="27.4" y="27.5">VBUS</text>
<text x="42" y="27.5">VBUS</text>
<text x="49.4" y="26.2">B9</text>
<text x="49.4" y="28.8">B8</text>
<text x="27.4" y="35.1">DN1</text>
<text x="27.4" y="32.6">DP1</text>
<text x="27.4" y="30">CC1</text>
<text x="42.3" y="30">SUB2</text>
<text x="43.7" y="32.6">DN2</text>
<text x="43.8" y="35.1">DP2</text>
<text x="49.4" y="31.3">B7 USB_DN</text>
<text x="49.4" y="33.8">B6 USB_DP</text>
<text x="23.4" y="38.9">A9</text>
<text x="23.4" y="36.4">A8</text>
<text x="27.4" y="40.2">VBUS</text>
<text x="27.4" y="37.7">SUB1</text>
<text x="42" y="40.2">VBUS</text>
<text x="43.7" y="37.7">CC2</text>
<text x="49.4" y="36.4">B5 CC2</text>
<text x="49.4" y="38.9">B4</text>
<text x="22.1" y="44">A12</text>
<text x="27.4" y="45.3">GND</text>
<text x="43.2" y="45.3">GND</text>
<text x="49.4" y="44">B1</text>
<text x="33.4" y="51.2" transform="rotate(-90 33.4 51.2)">1</text>
<text x="34.6" y="48.8" transform="rotate(-90 34.6 48.8)">EP</text>
<text x="35.9" y="51.2" transform="rotate(-90 35.9 51.2)">2</text>
<text x="37.2" y="48.8" transform="rotate(-90 37.2 48.8)">EP</text>
<text x="38.4" y="51.2" transform="rotate(-90 38.4 51.2)">3</text>
<text x="39.7" y="48.8" transform="rotate(-90 39.7 48.8)">EP</text>
<text x="41" y="51.2" transform="rotate(-90 41 51.2)">4</text>
<text x="42.2" y="48.8" transform="rotate(-90 42.2 48.8)">EP</text>
<text x="329.5" y="53.7" transform="rotate(-90 329.5 53.7)">1</text>
<text x="300.3" y="54.3" transform="rotate(-90 300.3 54.3)">50</text>
<text x="302.8" y="54.3" transform="rotate(-90 302.8 54.3)">23</text>
<text x="307.9" y="54.3" transform="rotate(-90 307.9 54.3)">45</text>
<text x="311.7" y="54.3" transform="rotate(-90 311.7 54.3)">44</text>
<text x="316.8" y="54.3" transform="rotate(-90 316.8 54.3)">49</text>
<text x="319.3" y="54.3" transform="rotate(-90 319.3 54.3)">42</text>
<text x="321.9" y="54.3" transform="rotate(-90 321.9 54.3)">33</text>
<text x="324.4" y="54.3" transform="rotate(-90 324.4 54.3)">22</text>
<text x="327" y="54.3" transform="rotate(-90 327 54.3)">10</text>
<text x="333.3" y="54.3" transform="rotate(-90 333.3 54.3)">48</text>
<text x="337.1" y="54.3" transform="rotate(-90 337.1 54.3)">43</text>
<text x="350.5" y="59.1">47</text>
<text x="301.3" y="62.3" transform="rotate(-90 301.3 62.3)">DVDD</text>
<text x="303.8" y="62.3" transform="rotate(-90 303.8 62.3)">DVDD</text>
<text x="312.7" y="65.9" transform="rotate(-90 312.7 65.9)">VREG_IN</text>
<text x="317.8" y="63.1" transform="rotate(-90 317.8 63.1)">IOVDD</text>
<text x="320.3" y="63.1" transform="rotate(-90 320.3 63.1)">IOVDD</text>
<text x="322.9" y="63.1" transform="rotate(-90 322.9 63.1)">IOVDD</text>
<text x="325.4" y="63.1" transform="rotate(-90 325.4 63.1)">IOVDD</text>
<text x="327.9" y="63.1" transform="rotate(-90 327.9 63.1)">IOVDD</text>
<text x="330.5" y="63.1" transform="rotate(-90 330.5 63.1)">IOVDD</text>
<text x="339.5" y="62.9">USB_DM</text>
<text x="339.9" y="60.3">USB_DP</text>
<text x="350.5" y="61.6">46</text>
<text x="289.1" y="70.5">56</text>
<text x="292.9" y="71.8">QSPI_SS</text>
<text x="308.9" y="70.1" transform="rotate(-90 308.9 70.1)">VREG_VOUT</text>
<text x="334.3" y="66.7" transform="rotate(-90 334.3 66.7)">USB_VDD</text>
<text x="338.1" y="68.4" transform="rotate(-90 338.1 68.4)">ADC_AVDD</text>
<text x="342.1" y="70.5">GPIO0</text>
<text x="350.7" y="71.8">3 GPIO1</text>
<text x="350.7" y="69.3">2 GPIO0</text>
<text x="289.1" y="76.9">55</text>
<text x="289.1" y="74.3">53</text>
<text x="292.9" y="75.6">QSPI_SD0</text>
<text x="342.1" y="75.6">GPIO2</text>
<text x="342.1" y="73">GPIO1</text>
<text x="350.7" y="76.9">5 GPIO3</text>
<text x="350.7" y="74.3">4 GPIO2</text>
<text x="49.1" y="83.4">1</text>
<text x="77" y="82.1">EP</text>
<text x="81.2" y="83.4">8</text>
<text x="81.2" y="80.8">9</text>
<text x="289.1" y="79.4">54</text>
<text x="289.1" y="82">51</text>
<text x="292.9" y="78.1">QSPI_SD1</text>
<text x="292.9" y="80.6">QSPI_SD2</text>
<text x="292.9" y="83.2">QSPI_SD3</text>
<text x="342.1" y="83.2">GPIO5</text>
<text x="342.1" y="80.6">GPIO4</text>
<text x="342.1" y="78.1">GPIO3</text>
<text x="350.7" y="82">7 GPIO5</text>
<text x="350.7" y="79.4">6 GPIO4</text>
<text x="49.1" y="85.9">2</text>
<text x="49.1" y="88.5">3</text>
<text x="51.5" y="84.6">CS#</text>
<text x="51.5" y="87.2">SO</text>
<text x="51.5" y="89.7">WP#</text>
<text x="62.6" y="87.2">HOLD#/RESET#</text>
<text x="74" y="89.7">SLCK</text>
<text x="75.2" y="84.6">VCC</text>
<text x="81.2" y="88.5">6 QSPI_SCLK</text>
<text x="81.2" y="85.9">7 QSPI_SD3</text>
<text x="157.2" y="88.5">4</text>
<text x="159" y="89.5">4</text>
<text x="168.7" y="88.5">3</text>
<text x="292.9" y="87">QSPI_SCLK</text>
<text x="342.1" y="88.3">GPIO7</text>
<text x="342.1" y="85.7">GPIO6</text>
<text x="350" y="89.6">11GPIO8</text>
<text x="350.7" y="87">9 GPIO7</text>
<text x="350.7" y="84.5">8 GPIO6</text>
<text x="22.6" y="92.3">1</text>
<text x="31.5" y="92.3">2</text>
<text x="49.1" y="91">4</text>
<text x="51.5" y="92.3">GND</text>
<text x="77.9" y="92.3">SI</text>
<text x="81.2" y="91">5 QSPI_SD0</text>
<text x="166.9" y="94.6">2</text>
<text x="168.7" y="93.5">2</text>
<text x="340.8" y="95.9">GPIO10</text>
<text x="342.1" y="93.3">GPIO9</text>
<text x="342.1" y="90.8">GPIO8</text>
<text x="350.2" y="94.7">13GPIO10</text>
<text x="350.2" y="92.1">12GPIO9</text>
<text x="22.6" y="97.3">3</text>
<text x="31.5" y="97.3">4</text>
<text x="340.8" y="101">GPIO12</text>
<text x="340.8" y="98.4">GPIO11</text>
<text x="350.2" y="99.7">15GPIO12</text>
<text x="350.2" y="97.2">14GPIO11</text>
<text x="289.1" y="104.8">20</text>
<text x="292.9" y="106">XIN</text>
<text x="340.8" y="106">GPIO14</text>
<text x="340.8" y="103.5">GPIO13</text>
<text x="350.2" y="107.4">18GPIO15</text>
<text x="350.2" y="104.8">17GPIO14</text>
<text x="350.2" y="102.3">16GPIO13</text>
<text x="292.9" y="111.1">XOUT</text>
<text x="340.8" y="113.7">GPIO17</text>
<text x="340.8" y="111.1">GPIO16</text>
<text x="340.8" y="108.6">GPIO15</text>
<text x="350.5" y="112.4">28GPIO17</text>
<text x="350.5" y="109.9">27GPIO16</text>
<text x="340.8" y="118.7">GPIO19</text>
<text x="340.8" y="116.2">GPIO18</text>
<text x="350.5" y="117.5">30GPIO19</text>
<text x="350.5" y="115">29GPIO18</text>
<text x="289.1" y="122.6">26</text>
<text x="292.9" y="123.8">RUN</text>
<text x="340.8" y="123.8">GPIO21</text>
<text x="340.8" y="121.3">GPIO20</text>
<text x="350.5" y="125.1">34GPIO22</text>
<text x="350.5" y="122.6">32GPIO21</text>
<text x="350.5" y="120.1">31GPIO20</text>
<text x="44" y="130.4">1</text>
<text x="46.4" y="131.6">VIN</text>
<text x="58.4" y="131.6">VOUT</text>
<text x="65.9" y="130.4">5</text>
<text x="154.5" y="131.6">1</text>
<text x="171.3" y="131.6">4</text>
<text x="340.8" y="131.4">GPIO24</text>
<text x="340.8" y="128.9">GPIO23</text>
<text x="340.8" y="126.4">GPIO22</text>
<text x="350.5" y="130.2">36GPIO24</text>
<text x="350.5" y="127.7">35GPIO23</text>
<text x="44" y="132.9">2</text>
<text x="44" y="135.4">3</text>
<text x="46.4" y="134.2">VSS</text>
<text x="46.4" y="136.7">CE</text>
<text x="61.5" y="136.7">NC</text>
<text x="65.9" y="135.4">4</text>
<text x="154.5" y="134.2">2</text>
<text x="156.9" y="132.9">VDD</text>
<text x="156.9" y="135.4">DOUT</text>
<text x="165.6" y="135.4">VSS</text>
<text x="166.2" y="132.9">DIN</text>
<text x="171.3" y="134.2">3</text>
<text x="292.9" y="137.8">SWD</text>
<text x="292.9" y="135.3">SWCLK</text>
<text x="340.8" y="134">GPIO25</text>
<text x="350.5" y="137.8">38GPIO26_ADC0</text>
<text x="350.5" y="132.8">37</text>
<text x="333.3" y="141.6">GPIO27_ADC1</text>
<text x="333.3" y="139.1">GPIO26_ADC0</text>
<text x="350.5" y="142.9">40GPIO28_ADC2</text>
<text x="350.5" y="140.4">39GPIO27_ADC1</text>
<text x="333.3" y="146.7">GPIO29_ADC3</text>
<text x="333.3" y="144.1">GPIO28_ADC2</text>
<text x="350.5" y="145.5">41</text>
<text x="307.9" y="153.8" transform="rotate(-90 307.9 153.8)">19</text>
<text x="308.9" y="150.2" transform="rotate(-90 308.9 150.2)">TESTEN</text>
<text x="320.6" y="153.8" transform="rotate(-90 320.6 153.8)">57</text>
<text x="321.6" y="150.2" transform="rotate(-90 321.6 150.2)">GND</text>
</g>
<g font-size="2.3" fill="#00f">
<text x="13.7" y="28.5">CC1</text>
<text x="67.9" y="27.7" transform="rotate(-90 67.9 27.7)">CC1</text>
<text x="75.5" y="27.7" transform="rotate(-90 75.5 27.7)">CC2</text>
<text x="176.3" y="26">GPIO25_USER_LED</text>
<text x="13.7" y="31.1">USB_DP A6</text>
<text x="13.7" y="33.6">USB_DNA7</text>
<text x="371.9" y="59">USB_DP</text>
<text x="371.9" y="61.6">USB_DN</text>
<text x="276.6" y="70.4">QSPI_SS</text>
<text x="276.6" y="74.3">QSPI_SD0</text>
<text x="276.6" y="76.8">QSPI_SD1</text>
<text x="17.5" y="83.1">BOOT</text>
<text x="35.3" y="83.1">QSPI_SS</text>
<text x="169.9" y="78.1">XOUT</text>
<text x="276.6" y="79.3">QSPI_SD2</text>
<text x="276.6" y="81.9">QSPI_SD3</text>
<text x="35.3" y="85.7">QSPI_SD1</text>
<text x="35.3" y="88.2">QSPI_SD2</text>
<text x="276.6" y="85.7">QSPI_SCLK52</text>
<text x="152.1" y="93.3">XIN 1</text>
<text x="281.7" y="104.7">XIN</text>
<text x="281.7" y="109.8">XOUT 21</text>
<text x="263.9" y="122.5">RUN</text>
<text x="175" y="131.4">GPIO29_WS2812</text>
<text x="280.4" y="133.9">SWCLK24</text>
<text x="280.4" y="136.5">SWDIO 25</text>
<text x="356.6" y="132.7">GPIO25_USER_LED</text>
<text x="360.4" y="145.4">GPIO29_WS2812</text>
<text x="42.2" y="184.7">GPIO0</text>
<text x="88.7" y="184.7">VBUS</text>
<text x="42.2" y="189.8">GPIO2</text>
<text x="42.2" y="187.3">GPIO1</text>
<text x="89.6" y="189.8">3V3</text>
<text x="89.8" y="187.3">GND</text>
<text x="42.2" y="192.4">GPIO3</text>
<text x="42.2" y="194.9">GPIO4</text>
<text x="42.2" y="197.4">GPIO5</text>
<text x="87.4" y="194.9">GPIO27_ADC1</text>
<text x="87.4" y="197.4">GPIO26_ADC0</text>
<text x="41.7" y="200">GPIO6</text>
<text x="41.7" y="202.5">GPIO7</text>
<text x="92.5" y="202.5">GPIO21</text>
<text x="92.5" y="200">GPIO22</text>
<text x="39.1" y="207.6">GPIO9</text>
<text x="39.1" y="205.1">GPIO8</text>
<text x="92.5" y="207.6">GPIO19</text>
<text x="92.5" y="205.1">GPIO20</text>
<text x="40.4" y="210.1">GPIO10</text>
<text x="40.4" y="212.7">GPIO11</text>
<text x="92.5" y="212.7">GPIO17</text>
<text x="92.5" y="210.1">GPIO18</text>
<text x="62.8" y="234.7" transform="rotate(-90 62.8 234.7)">GPIO12</text>
<text x="65.4" y="234.7" transform="rotate(-90 65.4 234.7)">GPIO13</text>
<text x="67.9" y="234.7" transform="rotate(-90 67.9 234.7)">GPIO14</text>
<text x="70.4" y="234.7" transform="rotate(-90 70.4 234.7)">GPIO15</text>
<text x="73" y="234.7" transform="rotate(-90 73 234.7)">GPIO16</text>
</g>
<g font-size="2.2">
<text x="51.2" y="184.6">1</text>
<text x="51.2" y="187.2">2</text>
<text x="51.2" y="189.7">3</text>
<text x="83.6" y="191.9">10 GPIO28_ADC2</text>
<text x="83.6" y="189.4">11</text>
<text x="83.6" y="186.8">12</text>
<text x="51.2" y="192.2">4</text>
<text x="51.2" y="194.8">5</text>
<text x="51.2" y="197.3">6</text>
<text x="84.2" y="197">8</text>
<text x="84.2" y="194.5">9</text>
<text x="51.2" y="199.9">7</text>
<text x="51.2" y="202.4">8</text>
<text x="84.2" y="202.1">6</text>
<text x="84.2" y="199.5">7</text>
<text x="50.6" y="207.5">10</text>
<text x="51.2" y="204.9">9</text>
<text x="84.2" y="209.7">3</text>
<text x="84.2" y="207.2">4</text>
<text x="84.2" y="204.6">5</text>
<text x="50.6" y="210">11</text>
<text x="50.6" y="212.6">12</text>
<text x="84.2" y="212.2">2</text>
<text x="84.2" y="214.8">1</text>
<text x="62.7" y="218.8" transform="rotate(-90 62.7 218.8)">1</text>
<text x="65.2" y="218.8" transform="rotate(-90 65.2 218.8)">2</text>
<text x="67.8" y="218.8" transform="rotate(-90 67.8 218.8)">3</text>
<text x="70.3" y="218.8" transform="rotate(-90 70.3 218.8)">4</text>
<text x="72.9" y="218.8" transform="rotate(-90 72.9 218.8)">5</text>
</g>
<g font-size="2" fill="#a00000">
<text x="38" y="2.8">1</text>
<text x="108.1" y="2.8">2</text>
<text x="178.2" y="2.8">3</text>
<text x="248.2" y="2.8">4</text>
<text x="318.3" y="2.8">5</text>
<text x="388.3" y="2.8">6</text>
<text x="1.6" y="41.2">A</text>
<text x="419.4" y="41.2">A</text>
<text x="1.6" y="115.5">B</text>
<text x="419.4" y="115.5">B</text>
<text x="1.6" y="189.8">C</text>
<text x="419.4" y="189.8">C</text>
<text x="1.6" y="264.1">D</text>
<text x="419.4" y="264.1">D</text>
<text x="38" y="297.4">1</text>
<text x="108.1" y="297.4">2</text>
<text x="178.2" y="297.4">3</text>
<text x="248.2" y="297.4">4</text>
<text x="318.3" y="297.4">5</text>
<text x="388.3" y="297.4">6</text>
</g>
<text font-size="1.6" fill="#000080" x="156" y="129">LED3</text>
</svg>
